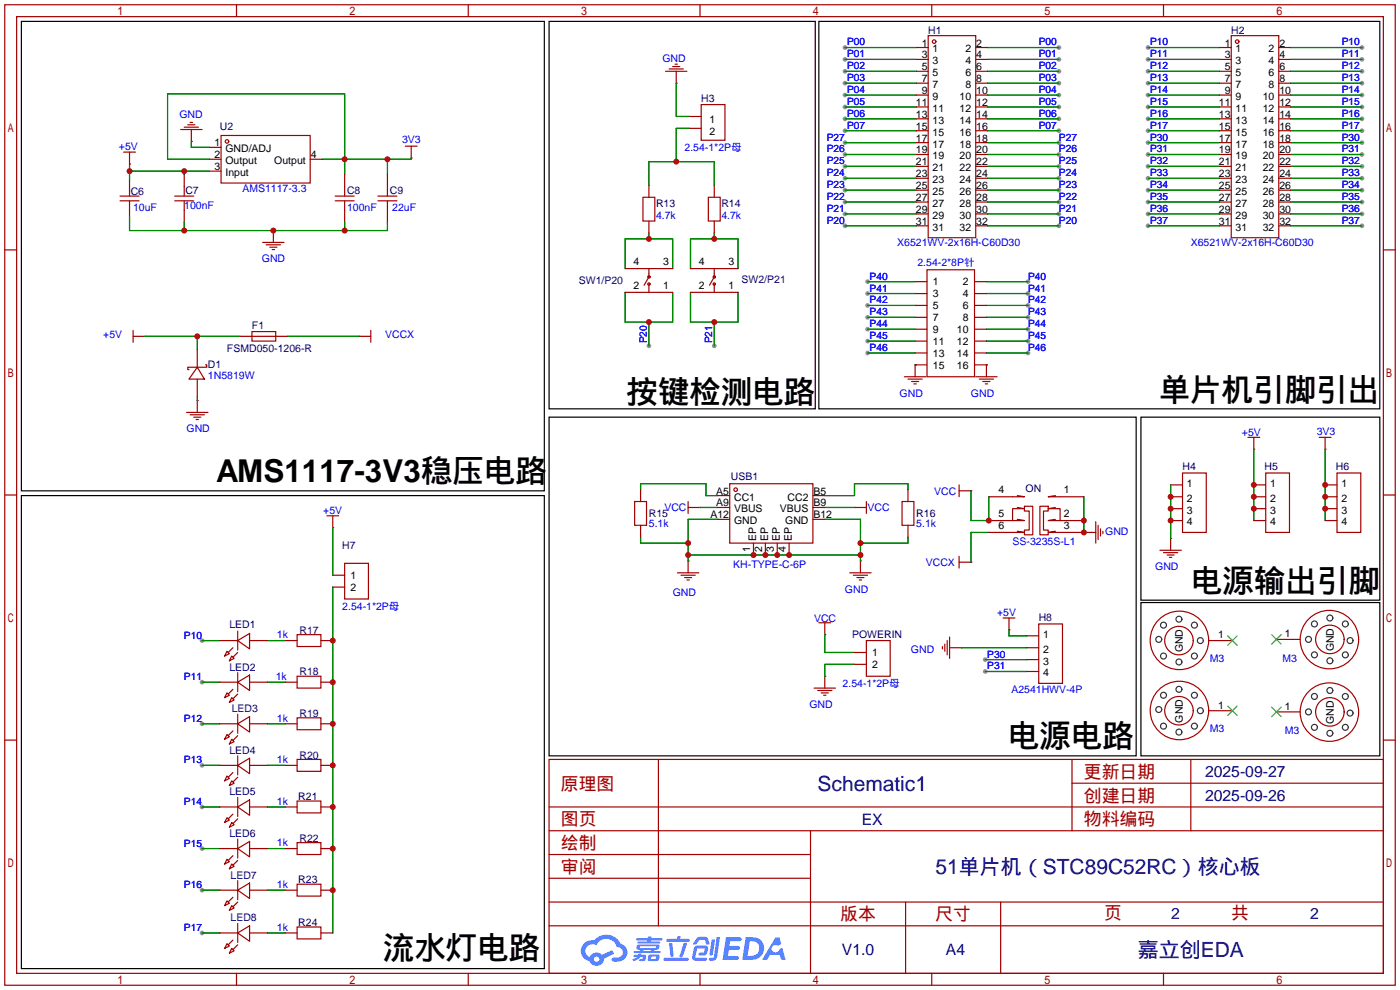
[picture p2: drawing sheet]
<svg xmlns="http://www.w3.org/2000/svg" width="299mm" height="212mm" viewBox="0 0 299 212" stroke-linecap="round" stroke-linejoin="round" font-family="sans-serif">
<g fill="#999">
<circle cx="180.6" cy="10.2" r=".51"/>
<circle cx="180.6" cy="12.7" r=".51"/>
<circle cx="180.6" cy="17.8" r=".51"/>
<circle cx="180.6" cy="15.2" r=".51"/>
<circle cx="180.6" cy="25.4" r=".51"/>
<circle cx="180.6" cy="27.9" r=".51"/>
<circle cx="180.6" cy="22.9" r=".51"/>
<circle cx="180.6" cy="20.3" r=".51"/>
<circle cx="180.6" cy="35.6" r=".51"/>
<circle cx="180.6" cy="33" r=".51"/>
<circle cx="180.6" cy="30.5" r=".51"/>
<circle cx="180.6" cy="38.1" r=".51"/>
<circle cx="180.6" cy="40.6" r=".51"/>
<circle cx="180.6" cy="45.7" r=".51"/>
<circle cx="180.6" cy="43.2" r=".51"/>
<circle cx="180.6" cy="48.3" r=".51"/>
<circle cx="245.4" cy="48.3" r=".51"/>
<circle cx="245.4" cy="43.2" r=".51"/>
<circle cx="245.4" cy="45.7" r=".51"/>
<circle cx="245.4" cy="40.6" r=".51"/>
<circle cx="245.4" cy="38.1" r=".51"/>
<circle cx="245.4" cy="30.5" r=".51"/>
<circle cx="245.4" cy="33" r=".51"/>
<circle cx="245.4" cy="35.6" r=".51"/>
<circle cx="245.4" cy="20.3" r=".51"/>
<circle cx="245.4" cy="22.9" r=".51"/>
<circle cx="245.4" cy="27.9" r=".51"/>
<circle cx="245.4" cy="25.4" r=".51"/>
<circle cx="245.4" cy="15.2" r=".51"/>
<circle cx="245.4" cy="17.8" r=".51"/>
<circle cx="245.4" cy="12.7" r=".51"/>
<circle cx="245.4" cy="10.2" r=".51"/>
<circle cx="291.1" cy="10.2" r=".51"/>
<circle cx="291.1" cy="12.7" r=".51"/>
<circle cx="291.1" cy="17.8" r=".51"/>
<circle cx="291.1" cy="15.2" r=".51"/>
<circle cx="291.1" cy="25.4" r=".51"/>
<circle cx="291.1" cy="27.9" r=".51"/>
<circle cx="291.1" cy="22.9" r=".51"/>
<circle cx="291.1" cy="20.3" r=".51"/>
<circle cx="291.1" cy="35.6" r=".51"/>
<circle cx="291.1" cy="33" r=".51"/>
<circle cx="291.1" cy="30.5" r=".51"/>
<circle cx="291.1" cy="38.1" r=".51"/>
<circle cx="291.1" cy="40.6" r=".51"/>
<circle cx="291.1" cy="45.7" r=".51"/>
<circle cx="291.1" cy="43.2" r=".51"/>
<circle cx="291.1" cy="48.3" r=".51"/>
<circle cx="226.3" cy="48.3" r=".51"/>
<circle cx="226.3" cy="43.2" r=".51"/>
<circle cx="226.3" cy="45.7" r=".51"/>
<circle cx="226.3" cy="40.6" r=".51"/>
<circle cx="226.3" cy="38.1" r=".51"/>
<circle cx="226.3" cy="30.5" r=".51"/>
<circle cx="226.3" cy="33" r=".51"/>
<circle cx="226.3" cy="35.6" r=".51"/>
<circle cx="226.3" cy="20.3" r=".51"/>
<circle cx="226.3" cy="22.9" r=".51"/>
<circle cx="226.3" cy="27.9" r=".51"/>
<circle cx="226.3" cy="25.4" r=".51"/>
<circle cx="226.3" cy="15.2" r=".51"/>
<circle cx="226.3" cy="17.8" r=".51"/>
<circle cx="226.3" cy="12.7" r=".51"/>
<circle cx="226.3" cy="10.2" r=".51"/>
<circle cx="210.6" cy="141" r=".51"/>
<circle cx="210.6" cy="143.5" r=".51"/>
<circle cx="138.7" cy="73.9" r=".51"/>
<circle cx="152.7" cy="73.9" r=".51"/>
<circle cx="185.4" cy="67.8" r=".51"/>
<circle cx="185.4" cy="60.2" r=".51"/>
<circle cx="185.4" cy="70.4" r=".51"/>
<circle cx="185.4" cy="72.9" r=".51"/>
<circle cx="185.4" cy="75.4" r=".51"/>
<circle cx="185.4" cy="65.3" r=".51"/>
<circle cx="185.4" cy="62.7" r=".51"/>
<circle cx="219.7" cy="70.4" r=".51"/>
<circle cx="219.7" cy="60.2" r=".51"/>
<circle cx="219.7" cy="62.7" r=".51"/>
<circle cx="219.7" cy="65.3" r=".51"/>
<circle cx="219.7" cy="67.8" r=".51"/>
<circle cx="43.2" cy="199.4" r=".51"/>
<circle cx="43.2" cy="190.2" r=".51"/>
<circle cx="43.2" cy="181.4" r=".51"/>
<circle cx="43.2" cy="172.5" r=".51"/>
<circle cx="43.2" cy="163.6" r=".51"/>
<circle cx="43.2" cy="154.7" r=".51"/>
<circle cx="43.2" cy="145.8" r=".51"/>
<circle cx="43.2" cy="136.9" r=".51"/>
<circle cx="219.7" cy="75.4" r=".51"/>
<circle cx="219.7" cy="72.9" r=".51"/>
</g>
<g fill="none" stroke="#a10000" stroke-width=".25">
<path d="M1 1h297.2v209.6h-297.2zM3.6 3.6h292.1v204.4h-292.1zM50.5 1v2.6M100.1 1v2.6M149.6 1v2.6M199.1 1v2.6M248.7 1v2.6M1 53.4h2.6M295.7 53.4h2.5M1 105.8h2.6M295.7 105.8h2.5M1 158.2h2.6"/>
<path d="M295.7 158.2h2.5M117.3 162.3h178.4v45.7h-178.4zM117.3 177.5h178.4M117.3 172.5h178.4M140.7 162.3v35.6M173.2 177.5v30.5M229.1 162.3v15.2M229.1 167.4h66.6M254.5 162.3v15.2M117.3 182.6h55.9M117.3 197.9h178.4M117.3 192.8h178.4"/>
<path d="M117.3 187.7h55.9M193.5 192.8v15.2M213.9 192.8v15.2M50.5 208v2.6M100.1 208v2.6M149.6 208v2.6M199.1 208v2.6M248.7 208v2.6"/>
</g>
<g fill="#5487ff">
<path d="M155.2 200.3h2.6a.48 .48 0 0 1 .7 .4 .48 .48 0 0 1-.6 .4h-1.8l-.2 1.1h1.9a.43 .43 0 0 1 .4 .4 .43 .43 0 0 1-.5 .4h-1.9l-.2 1.3h1.7a.45 .45 0 0 1 .5 .2 .45 .45 0 0 1-.1 .6h-3.3z"/>
<path d="M165.7 200.3h.9l.4 1.5-.8 .3a.84 .84 0 0 0-1.2 .3 .84 .84 0 0 0 .4 1.1 .84 .84 0 0 0 1.1-.4l.1-.2 .6-.3 .7 2.5h-1l-.2-1h-2.1l-.6 1h-1.1z"/>
<path d="M152.1 200.8h.7l-.5 3.1a.36 .36 0 0 1-.3 .3 .36 .36 0 0 1-.4-.3z"/>
<path d="M153.2 200.2h.7l-.6 4.3a1.13 1.13 0 0 1-1.8 .6l.2-.4h.7l.2-.2z"/>
<path d="M148.9 200.6l.6-.4h1a.77 .77 0 0 1 .9 .5l.3 1-.2 .2h-.5l-.3-.9-.2-.2-1 .1-.7 1-.6-.1-.1-.2z"/>
<path d="M148.4 202.4l.6-.3h1.7a.81 .81 0 0 1 .7 .5 .81 .81 0 0 1-.2 .8 .81 .81 0 0 1-.9 .8h-.7a.32 .32 0 0 1-.3-.3 .32 .32 0 0 1 .4-.3h.7l.2-.9-1.6 .1-.4 1.8 2.2 .1a.32 .32 0 0 1 .3 .4 .32 .32 0 0 1-.4 .2h-2.2l-.5-.3-.1-.5z"/>
<path d="M141.9 204.7h5a.33 .33 0 0 1 .3 .3 .33 .33 0 0 1-.3 .3h-4.9l-.2-.1z"/>
<path d="M146.1 201.5h.8l-.7 2a.98 .98 0 0 1-.7 1.1l-.3-.3z"/>
<path d="M143 201.6h.7l.3 2.5a.34 .34 0 0 1-.3 .4 .34 .34 0 0 1-.4-.3z"/>
<path d="M142.5 200.7h2.1l.3-.6h.6l-.1 .6h1.7a.32 .32 0 0 1 .4 .3 .32 .32 0 0 1-.4 .3h-4.5l-.2-.2z"/>
<path d="M135.5 204.1h.9l.1-.3h.6v.3h.8a.82 .82 0 0 1-.5 1.3h-.8v-.4l.7-.1 .1-.3a.68 .68 0 0 0-1 .4l-1.1 .4-.1-.4 .9-.5h-.7z"/>
<path d="M136 200.5h2.4l.1-.3h.7v.3h2.2l.2 .3-.2 .2h-2.3v.2h1.8l.2 .3-.2 .1h-4.5l-.1-.4h2l.1-.2h-2.3l-.1-.2z"/>
<path d="M159.4 200.3l-.8 4.9h1.7a2.5 2.5 0 0 0 3-2.5 2.5 2.5 0 0 0-3.1-2.4zM160.3 201.1a1.61 1.61 0 0 1 2 1.5 1.61 1.61 0 0 1-1.8 1.7h-.7z"/>
<path d="M136.2 202a.55 .55 0 0 0-.2 .8 .55 .55 0 0 0 .7 .2l.1 .3h-1.3v.3l5.4 .1 .3-.2-.2-.2h-1.2l.2-.3a.7 .7 0 0 0 .8-.3 .7 .7 0 0 0 0-.8l-4.2-.1zM136.8 202.3l3.3-.1 .1 .1-.2 .3h-3.2zM137.5 203h1.7l-.2 .3h-1.4z"/>
<path d="M138.6 204.2a1.05 1.05 0 0 0 0 1.2 2.91 2.91 0 0 0 2.2-.2 .98 .98 0 0 0 0-1.2h-1.6zM139.2 204.5l.9-.1 .1 .4-.2 .2-.8-.1z"/>
<path d="M124.9 201.6a2.23 2.23 0 0 0-.7 2.3 2.23 2.23 0 0 0 1.8 1.6 1.58 1.58 0 0 0 1.8 .9 1.58 1.58 0 0 0 1.3-1.5l2.2-1.1-.5-.7-2.1 1a1.65 1.65 0 0 0-2.7 .4 1.45 1.45 0 0 1-.8-1.9 1.45 1.45 0 0 1 2-.7l.3 .1a2.3 2.3 0 0 1 2.3-1.3 2.3 2.3 0 0 1 2 1.7 1.12 1.12 0 0 1 1.3 1 1.12 1.12 0 0 1-1.1 1.2h-.7a.45 .45 0 0 0-.6 .4 .45 .45 0 0 0 .5 .5 2.21 2.21 0 0 0 2.2-.5 2.21 2.21 0 0 0 .5-2.3 2.13 2.13 0 0 0-1.3-1.1 3.3 3.3 0 0 0-5.6-.7l-1.1 .1zM127 205a.57 .57 0 0 1 1.1 0 .57 .57 0 0 1-1.1 0z"/>
</g>
<g fill="none" stroke="#a10000" stroke-width=".25">
<path d="M142.2 15.2h4.6M143 14.7h3M143.8 14.2h1.5M144.3 13.7h.5M144.5 17.8h.1M144.5 15.2v2.6M195.8 15.2h2.6M195.8 10.2h2.6M195.8 12.7h2.6M195.8 17.8h2.6M198.4 7.6h10.1v43.2h-10.1zM208.5 15.2h2.6"/>
<path d="M208.5 10.2h2.6M208.5 12.7h2.6M208.5 17.8h2.6M260.6 15.2h2.5M260.6 10.2h2.5M260.6 12.7h2.5M260.6 17.8h2.5M263.1 7.6h10.2v43.2h-10.2zM273.3 15.2h2.5M273.3 10.2h2.5M273.3 12.7h2.5M273.3 17.8h2.5"/>
<path d="M26.4 32.5h2.6M27.7 35.1h.1M27.7 32.5v2.6M27.7 38.6v3.3M38.6 27.7h4.6M39.4 27.2h3M39.4 37.3v4.6M40.1 26.7h1.6M40.6 26.2h.5M40.9 30.2h.1M40.9 27.7v2.5M44.7 31.5h2.5"/>
<path d="M44.7 34h2.5M44.7 36.6h2.5M47.2 29h19.1v10.1h-19.1zM66.3 34h2.5M73.7 37.3v4.6M82.8 37.3v4.6M86.6 31.2h2.6M87.9 33.8h.1M87.9 31.2v2.6M138.7 39.6v2.6M147.3 24.9h2.6M147.3 27.4h2.6"/>
<path d="M149.9 22.4h5v7.6h-5zM152.7 39.6v2.6M195.8 20.3h2.6M195.8 38.1h2.6M195.8 22.9h2.6M195.8 35.6h2.6M195.8 25.4h2.6M195.8 33h2.6M195.8 27.9h2.6M195.8 30.5h2.6M208.5 20.3h2.6M208.5 38.1h2.6"/>
<path d="M208.5 22.9h2.6M208.5 35.6h2.6M208.5 25.4h2.6M208.5 33h2.6M208.5 27.9h2.6M208.5 30.5h2.6M260.6 20.3h2.5M260.6 38.1h2.5M260.6 22.9h2.5M260.6 35.6h2.5M260.6 25.4h2.5M260.6 33h2.5"/>
<path d="M260.6 27.9h2.5M260.6 30.5h2.5M273.3 20.3h2.5M273.3 38.1h2.5M273.3 22.9h2.5M273.3 35.6h2.5M273.3 25.4h2.5M273.3 33h2.5M273.3 27.9h2.5M273.3 30.5h2.5M25.7 42.9h4M25.7 41.9h4"/>
<path d="M27.7 42.9v3.3M37.3 42.9h4.1M37.3 41.9h4.1M39.4 42.9v4.6M56.1 51.8h4.6M56.9 52.3h3M57.7 52.8h1.5M58.2 53.3h.5M58.4 49.3h.1M58.4 49.3v2.5M71.6 42.9h4.1M71.6 41.9h4.1"/>
<path d="M73.7 42.9v4.6M80.8 42.9h4M80.8 41.9h4M82.8 42.9v4.6M133.6 57.4h10.2M137.4 42.2h2.6v5h-2.6zM138.7 57.4v1.8l-1 1.8M138.7 47.2v2.6M147.6 57.4h10.1M151.4 42.2h2.5v5h-2.5zM152.7 57.4v1.8l-1.1 1.8M152.7 47.2v2.6"/>
<path d="M195.8 48.3h2.6M195.8 45.7h2.6M195.8 43.2h2.6M195.8 40.6h2.6M198.1 57.7h10.2v22.8h-10.2zM208.5 48.3h2.6M208.5 45.7h2.6M208.5 43.2h2.6M208.5 40.6h2.6M260.6 48.3h2.5M260.6 45.7h2.5M260.6 43.2h2.5"/>
<path d="M260.6 40.6h2.5M273.3 48.3h2.5M273.3 45.7h2.5M273.3 43.2h2.5M273.3 40.6h2.5M28.4 71.9h2.6M28.4 70.6v2.6M31 71.9h.1M42.2 78.5l1.5 2.5h-3.3zM42.2 78.5h-2.1v.5h.3M42.2 74.7v3.8M43.9 78h.3v.5h-2"/>
<path d="M51.3 71.9h10.2M53.8 70.9h5.1v2h-5.1zM76.7 71.9h.1M76.7 71.9h2.5M79.2 70.6v2.6M133.6 62.5h10.2M138.7 60.7v1.8M147.6 62.5h10.1M152.7 60.7v1.8M195.6 78h.1M195.6 78v2.5M195.6 60.2h2.5"/>
<path d="M195.6 62.7h2.5M195.6 65.3h2.5M195.6 67.8h2.5M195.6 70.4h2.5M195.6 72.9h2.5M195.6 75.4h2.5M195.6 78h2.5M208.3 60.2h2.5M208.3 62.7h2.5M208.3 65.3h2.5M208.3 67.8h2.5M208.3 70.4h2.5"/>
<path d="M208.3 72.9h2.5M208.3 75.4h2.5M208.3 78h2.5M210.8 78h.1M210.8 78v2.5M39.9 88.1h4.5M40.6 88.6h3.1M41.4 89.2h1.5M41.9 89.7h.5M42.2 85.6h.1M42.2 81v3.8M42.2 85.6v2.5"/>
<path d="M193.3 80.5h4.6M194.1 81h3M194.8 81.5h1.5M195.3 82h.5M208.5 80.5h4.6M209.3 81h3M210.1 81.5h1.5M210.6 82h.5M266.7 93.5h2.5M268 96h.1M268 93.5v2.5M281.9 93.5h2.6"/>
<path d="M283.2 96h.1M283.2 93.5v2.5M69.8 110.2h2.6M71.1 112.8h.1M71.1 110.2v2.6M135.6 107.2h2.6v5.1h-2.6zM136.9 104.6v2.6M136.9 112.3v2.5M147.1 119.9h.1M147.1 107.2v2.5M147.1 119.9v2.5M147.1 108.5h2.5"/>
<path d="M149.6 108.5h.1M153.4 108.5h2.6M153.4 105.9h2.6M153.4 111h2.6M156 103.4h17.7v12.7h-17.7zM161 116.1v2.5M163.6 116.1v2.5M166.1 116.1v2.5M168.7 116.1v2.5M173.7 108.5h2.6M173.7 105.9h2.6M173.7 111h2.6"/>
<path d="M182.6 108.5h.1M182.6 108.5h2.6M183.9 119.9h.1M183.9 119.9v2.5M185.2 107.2v2.5M192.8 107.2h2.5v5.1h-2.5zM194.1 104.6v2.6M194.1 112.3v2.5M205 104.9h2.5M205 103.6v2.6M205 118.9v2.5M207.5 104.9h.1"/>
<path d="M211.3 111.3h5.1M217.4 108.5l1.5 .2h-2.5v2.6M217.4 113.5l1.5 .3h-7.6M217.4 111l1.5 .3h-2.5M217.4 105.9l1.5 .3h-7.6M218.9 108.2h1.8v6.1h-1.8v-1h1.1v-4.1h-1.1zM222.2 108.2h1.8v1h-1v4.1h1v1h-1.8zM225.6 108.5l-1.6 .2h2.6v2.6M225.6 113.5l-1.6 .3h10.2M225.6 111l-1.6 .3h2.6M225.6 105.9l-1.6 .3h7.6M226.6 111.3h5"/>
<path d="M231.6 113.8h.1M234.2 111.5v4.6M234.7 112.3v3M235.2 113v1.6M235.7 113.5v.5M247.9 117.6h4.6M248.7 118.1h3M249.4 118.6h1.6M249.9 119.1h.5M250.2 115.1h.1M250.2 115.1v2.5M250.2 111.3h2.5"/>
<path d="M250.2 106.2h2.5M250.2 103.6h2.5M250.2 108.7h2.5M252.7 101.1h5.1v12.7h-5.1zM268 111.3h2.5M268 106.2h2.5M268 103.6h2.5M268 108.7h2.5M270.5 101.1h5.1v12.7h-5.1zM283.2 111.3h2.6M283.2 106.2h2.6M283.2 103.6h2.6"/>
<path d="M283.2 108.7h2.6M285.8 101.1h5v12.7h-5zM47 136.9h3.8M48.5 139.2l.5 .5-1 .5zM49.8 138.4l-1 1M50.8 136.9l2.5-1.5v3.3zM50.8 134.9v4M50.8 139.4l-1 1.1M53.3 136.9h3.8M61 136.9h2.5M63.5 135.6h5.1v2.6h-5.1zM68.6 136.9h2.5"/>
<path d="M71.1 122.9h2.6M71.1 125.5h2.6M73.7 120.4h5v7.6h-5zM144.8 122.4h4.6M145.5 122.9h3.1M146.3 123.4h1.5M146.8 124h.5M175 133.1h2.5M176.3 135.6h.1M176.3 133.1v2.5M181.6 122.4h4.6M182.4 122.9h3"/>
<path d="M182.6 139.4h2.6M183.1 123.4h1.6M183.6 124h.5M185.2 136.9h5v7.6h-5zM201.4 138.2v.5M201.9 137.7v1.5M202.4 136.9v3.1M202.9 138.4h2.6M202.9 136.1v4.6M205 120.1h2.5M205.5 138.4h.1M207.5 120.1h.1"/>
<path d="M214.4 132.1h2.5M215.6 134.6h.1M215.6 132.1v2.5M219.5 138.4h2.5M219.5 135.9h2.5M222 133.4h5.1v12.7h-5.1zM258.3 136.9h5.1M272.8 136.7h5.1M47 145.8h3.8M47 154.7h3.8M48.5 148.1l.5 .5-1 .5zM48.5 157l.5 .5-1 .5z"/>
<path d="M49.5 140.2l.5 .5-1 .5zM49.5 149.1l.5 .5-1 .5zM49.5 158l.5 .5-1 .5zM49.8 147.3l-1 1M49.8 156.2l-1 1M50.8 145.8l2.5-1.5v3.3zM50.8 154.7l2.5-1.5v3.3zM50.8 143.8v4M50.8 152.7v4M50.8 148.3l-1 1.1M50.8 157.2l-1 1M53.3 145.8h3.8"/>
<path d="M53.3 154.7h3.8M61 145.8h2.5M61 154.7h2.5M63.5 144.5h5.1v2.6h-5.1zM63.5 153.4h5.1v2.6h-5.1zM68.6 145.8h2.5M68.6 154.7h2.5M174 147.1h4.6M174.8 147.6h3M175.5 148.1h1.5M176 148.6h.5M176.3 144.5h.1"/>
<path d="M176.3 144.5v2.6M182.6 142h2.6M219.5 141h2.5M219.5 143.5h2.5M258.3 151.9h5.1M272.8 152.1h5.1M47 163.6h3.8M47 172.5h3.8M48.5 165.9l.5 .5-1 .5zM48.5 174.8l.5 .5-1 .5zM49.5 166.9l.5 .5-1 .5zM49.5 175.8l.5 .5-1 .5z"/>
<path d="M49.8 165.1l-1 1M49.8 174l-1 1M50.8 163.6l2.5-1.5v3.3zM50.8 172.5l2.5-1.6v3.3zM50.8 161.5v4.1M50.8 170.4v4.1M50.8 179.3v4.1M50.8 166.1l-1 1M50.8 175l-1 1M53.3 163.6h3.8M53.3 172.5h3.8M61 163.6h2.5"/>
<path d="M61 172.5h2.5M63.5 162.3h5.1v2.5h-5.1zM63.5 171.2h5.1v2.5h-5.1zM68.6 163.6h2.5M68.6 172.5h2.5M47 181.4h3.8M47 190.2h3.8M47 199.4h3.8M48.5 183.6l.5 .6-1 .5zM48.5 192.5l.5 .5-1 .5zM49.5 184.7l.5 .5-1 .5zM49.5 193.5l.5 .6-1 .5z"/>
<path d="M49.8 182.9l-1 1M49.8 191.8l-1 1M50.8 181.4l2.5-1.6v3.3zM50.8 190.2l2.5-1.5v3.3zM50.8 199.4l2.5-1.5v3.3zM50.8 188.2v4.1M50.8 197.4v4M50.8 183.9l-1 1M50.8 192.8l-1 1M53.3 181.4h3.8M53.3 190.2h3.8M53.3 199.4h3.8"/>
<path d="M61 181.4h2.5M61 190.2h2.5M61 199.4h2.5M63.5 180.1h5.1v2.5h-5.1zM63.5 189h5.1v2.5h-5.1zM63.5 198.1h5.1v2.6h-5.1zM68.6 181.4h2.5M68.6 190.2h2.5M68.6 199.4h2.5M48.5 201.7l.5 .5-1 .5zM49.5 202.7l.5 .5-1 .5zM49.8 200.9l-1 1"/>
<path d="M50.8 201.9l-1 1"/>
<circle cx="199.6" cy="8.9" r=".38"/>
<circle cx="264.4" cy="8.9" r=".38"/>
<circle cx="48.5" cy="30.2" r=".38"/>
<circle cx="138.7" cy="59.2" r=".25"/>
<circle cx="152.7" cy="59.2" r=".25"/>
<circle cx="138.7" cy="60.7" r=".25"/>
<circle cx="152.7" cy="60.7" r=".25"/>
<circle cx="157.2" cy="104.6" r=".38"/>
<circle cx="252" cy="136.9" r="3"/>
<circle cx="252.1" cy="136.9" r="6.2"/>
<circle cx="284.1" cy="136.7" r="6.2"/>
<circle cx="284.2" cy="136.7" r="3"/>
<circle cx="252" cy="151.9" r="3"/>
<circle cx="252.1" cy="151.8" r="6.2"/>
<circle cx="284.1" cy="152.2" r="6.2"/>
<circle cx="284.2" cy="152.1" r="3"/>
</g>
<path d="M4.6 4.6h111.7v100.3h-111.7zM117.3 4.6h56.9v82.8h-56.9zM175 4.6h119.9v82.8h-119.9zM117.3 89.2h125.5v72.3h-125.5zM243.8 89.2h51.1v39.1h-51.1zM4.6 105.9h111.7v101.1h-111.7zM243.8 128.8h51.1v32.7h-51.1z" fill="none" stroke="#000" stroke-width=".25"/>
<g fill="none" stroke="#008700" stroke-width=".25">
<path d="M144.5 17.8v7.1h2.8M180.6 10.2h15.2M180.6 12.7h15.2M180.6 17.8h15.2M180.6 15.2h15.2M211.1 10.2h15.2M211.1 12.7h15.2M211.1 17.8h15.2M211.1 15.2h15.2M245.4 10.2h15.2M245.4 12.7h15.2M245.4 17.8h15.2"/>
<path d="M245.4 15.2h15.2M275.8 10.2h15.3M275.8 12.7h15.3M275.8 17.8h15.3M275.8 15.2h15.3M27.7 36.6h17M27.7 35.1v3.5M39.4 36.6v.7M40.9 30.2v1.3h3.8M44.7 34h-8.9v-13.9h37.9v17.2M82.8 34v3.3M87.9 33.8v.2h-19.1"/>
<path d="M138.7 39.6v-5.1h14v5.1M147.3 27.4h-2.8v7.1M180.6 25.4h15.2M180.6 27.9h15.2M180.6 22.9h15.2M180.6 20.3h15.2M180.6 35.6h15.2M180.6 33h15.2M180.6 30.5h15.2M180.6 38.1h15.2M211.1 25.4h15.2M211.1 27.9h15.2"/>
<path d="M211.1 22.9h15.2M211.1 20.3h15.2M211.1 35.6h15.2M211.1 33h15.2M211.1 30.5h15.2M211.1 38.1h15.2M245.4 25.4h15.2M245.4 27.9h15.2M245.4 22.9h15.2M245.4 20.3h15.2M245.4 35.6h15.2M245.4 33h15.2"/>
<path d="M245.4 30.5h15.2M245.4 38.1h15.2M275.8 25.4h15.3M275.8 27.9h15.3M275.8 22.9h15.3M275.8 20.3h15.3M275.8 35.6h15.3M275.8 33h15.3M275.8 30.5h15.3M275.8 38.1h15.3M27.7 46.2v3.1h55.1v-1.8M39.4 47.5v1.8"/>
<path d="M73.7 47.5v1.8M133.6 57.4v-6.3h10.2v6.3M138.7 49.8v1.3M147.6 57.4v-6.3h10.1v6.3M152.7 49.8v1.3M180.6 40.6h15.2M180.6 45.7h15.2M180.6 43.2h15.2M180.6 48.3h15.2M211.1 40.6h15.2M211.1 45.7h15.2M211.1 43.2h15.2"/>
<path d="M211.1 48.3h15.2M245.4 40.6h15.2M245.4 45.7h15.2M245.4 43.2h15.2M245.4 48.3h15.2M275.8 40.6h15.3M275.8 45.7h15.3M275.8 43.2h15.3M275.8 48.3h15.3M31 71.9h20.3M42.2 71.9v2.8M61.5 71.9h15.2"/>
<path d="M133.6 62.5v6.3h10.2v-6.3M138.7 68.8v5.1M147.6 62.5v6.3h10.1v-6.3M152.7 68.8v5.1M185.4 67.8h10.2M185.4 60.2h10.2M185.4 70.4h10.2M185.4 72.9h10.2M185.4 75.4h10.2M185.4 65.3h10.2M185.4 62.7h10.2M195.6 78h.1"/>
<path d="M210.8 78h.1M210.8 67.8h8.9M210.8 60.2h8.9M210.8 70.4h8.9M210.8 72.9h8.9M210.8 75.4h8.9M210.8 65.3h8.9M210.8 62.7h8.9M42.2 84.8v.8M268 96v15.3M283.2 96v15.3M71.1 112.8v10.1"/>
<path d="M136.9 114.8v1.3h10.2M136.9 104.6v-1.2h14v2.5h2.5M147.1 118.6h36.8M149.6 108.5h3.8M153.4 111h-6.3v8.9M176.3 108.5h6.3M176.3 111h7.6v8.9M194.1 114.8v1.3h-10.2M194.1 104.6v-1.2h-11.5v2.5h-6.3M207.5 104.9v6.4h3.8v-5.1M211.3 113.8h-3.8v6.3M231.6 106.2v7.6"/>
<path d="M250.2 103.6v11.5M43.2 136.9h3.8M57.1 136.9h3.9M71.1 125.5v73.9M176.3 135.6v3.8h6.3M205.5 138.4h14M215.6 134.6v1.3h3.9M43.2 145.8h3.8M43.2 154.7h3.8M57.1 145.8h3.9M57.1 154.7h3.9M182.6 142h-6.3v2.5"/>
<path d="M210.6 141h8.9M210.6 143.5h8.9M43.2 163.6h3.8M43.2 172.5h3.8M57.1 163.6h3.9M57.1 172.5h3.9M43.2 181.4h3.8M43.2 190.2h3.8M43.2 199.4h3.8M57.1 181.4h3.9M57.1 190.2h3.9M57.1 199.4h3.9"/>
</g>
<g fill="none" stroke="#333" stroke-width=".25">
<circle cx="247.7" cy="136.7" r=".63"/>
<circle cx="248.7" cy="133.6" r=".63"/>
<circle cx="252" cy="132.3" r=".63"/>
<circle cx="255.3" cy="133.6" r=".63"/>
<circle cx="256.5" cy="136.9" r=".63"/>
<circle cx="279.7" cy="136.7" r=".63"/>
<circle cx="280.9" cy="133.3" r=".63"/>
<circle cx="280.9" cy="140" r=".63"/>
<circle cx="284.2" cy="132.1" r=".63"/>
<circle cx="287.5" cy="140" r=".63"/>
<circle cx="287.5" cy="133.3" r=".63"/>
<circle cx="288.5" cy="136.9" r=".63"/>
<circle cx="247.7" cy="151.6" r=".63"/>
<circle cx="248.7" cy="148.6" r=".63"/>
<circle cx="248.7" cy="155.2" r=".63"/>
<circle cx="248.7" cy="140.2" r=".63"/>
<circle cx="252" cy="141.5" r=".63"/>
<circle cx="252" cy="147.3" r=".63"/>
<circle cx="252" cy="156.5" r=".63"/>
<circle cx="255.3" cy="148.6" r=".63"/>
<circle cx="255.3" cy="155.2" r=".63"/>
<circle cx="255.3" cy="140.2" r=".63"/>
<circle cx="256.5" cy="151.9" r=".63"/>
<circle cx="279.7" cy="152.1" r=".63"/>
<circle cx="280.9" cy="148.8" r=".63"/>
<circle cx="280.9" cy="155.4" r=".63"/>
<circle cx="284.2" cy="156.7" r=".63"/>
<circle cx="284.2" cy="141.2" r=".63"/>
<circle cx="284.2" cy="147.6" r=".63"/>
<circle cx="287.5" cy="148.8" r=".63"/>
<circle cx="287.5" cy="155.4" r=".63"/>
<circle cx="288.5" cy="152.4" r=".63"/>
</g>
<path d="M262.4 135.9l2 2M264.4 135.9l-2 2M271.8 135.6l2 2.1M273.8 135.6l-2 2.1M262.4 150.9l2 2M264.4 150.9l-2 2M271.8 151.1l2 2.1M273.8 151.1l-2 2.1" fill="none" stroke="#3c3" stroke-width=".25"/>
<g fill="#c00">
<circle cx="168.7" cy="118.6" r=".63"/>
<circle cx="166.1" cy="118.6" r=".63"/>
<circle cx="183.9" cy="118.6" r=".63"/>
<circle cx="183.9" cy="116.1" r=".63"/>
<circle cx="163.6" cy="118.6" r=".63"/>
<circle cx="161" cy="118.6" r=".63"/>
<circle cx="147.1" cy="118.6" r=".63"/>
<circle cx="147.1" cy="116.1" r=".63"/>
<circle cx="250.2" cy="111.3" r=".63"/>
<circle cx="250.2" cy="108.7" r=".63"/>
<circle cx="250.2" cy="106.2" r=".63"/>
<circle cx="268" cy="103.6" r=".63"/>
<circle cx="268" cy="106.2" r=".63"/>
<circle cx="268" cy="108.7" r=".63"/>
<circle cx="283.2" cy="103.6" r=".63"/>
<circle cx="283.2" cy="106.2" r=".63"/>
<circle cx="283.2" cy="108.7" r=".63"/>
<circle cx="39.4" cy="36.6" r=".63"/>
<circle cx="27.7" cy="36.6" r=".63"/>
<circle cx="82.8" cy="34" r=".63"/>
<circle cx="73.7" cy="34" r=".63"/>
<circle cx="71.1" cy="136.9" r=".63"/>
<circle cx="71.1" cy="145.8" r=".63"/>
<circle cx="71.1" cy="154.7" r=".63"/>
<circle cx="71.1" cy="163.6" r=".63"/>
<circle cx="71.1" cy="172.5" r=".63"/>
<circle cx="71.1" cy="181.4" r=".63"/>
<circle cx="71.1" cy="190.2" r=".63"/>
<circle cx="138.7" cy="68.8" r=".63"/>
<circle cx="138.7" cy="51.1" r=".63"/>
<circle cx="152.7" cy="51.1" r=".63"/>
<circle cx="152.7" cy="68.8" r=".63"/>
<circle cx="144.5" cy="34.5" r=".63"/>
<circle cx="211.3" cy="111.3" r=".63"/>
<circle cx="231.6" cy="111.3" r=".63"/>
<circle cx="231.6" cy="113.8" r=".63"/>
<circle cx="39.4" cy="49.3" r=".63"/>
<circle cx="58.4" cy="49.3" r=".63"/>
<circle cx="73.7" cy="49.3" r=".63"/>
<circle cx="42.2" cy="71.9" r=".63"/>
</g>
<g font-size="6.7">
<text x="133.9" y="86">按键检测电路</text>
<text x="247.6" y="85.8">单片机引脚引出</text>
<text x="46.2" y="103">AMS1117-3V3稳压电路</text>
<text x="254.5" y="126.4">电源输出引脚</text>
<text x="215.4" y="159.7">电源电路</text>
<text x="81.8" y="204.9">流水灯电路</text>
</g>
<g font-size="4.5" fill="#000080">
<text x="174.7" y="169">Schematic1</text>
<text x="200" y="186.8">51单片机（STC89C52RC）核心板</text>
<text x="243.2" y="204.6">嘉立创EDA</text>
</g>
<g font-size="3.8" fill="#a00000">
<text x="231.6" y="166.2">更新日期</text>
<text x="119.9" y="168.8">原理图</text>
<text x="231.6" y="171.3">创建日期</text>
<text x="119.9" y="176.4">图页</text>
<text x="231.6" y="176.4">物料编码</text>
<text x="119.9" y="181.5">绘制</text>
<text x="119.9" y="186.6">审阅</text>
<text x="179.6" y="196.7">版本</text>
<text x="199.9" y="196.7">尺寸</text>
<text x="236" y="196.5">页</text>
<text x="263.1" y="196.5">共</text>
</g>
<g font-size="3.4" fill="#000080">
<text x="257.6" y="166.1">2025-09-27</text>
<text x="257.6" y="171.2">2025-09-26</text>
<text x="184.2" y="176.2">EX</text>
<text x="250.3" y="196.3">2</text>
<text x="280" y="196.3">2</text>
<text x="179.9" y="204.2">V1.0</text>
<text x="202.2" y="204.2">A4</text>
</g>
<g font-size="2.2" fill="#00f">
<text x="181" y="9.7">P00</text>
<text x="222" y="9.7">P00</text>
<text x="245.8" y="9.7">P10</text>
<text x="286.8" y="9.7">P10</text>
<text x="141.6" y="13.3">GND</text>
<text x="181" y="12.3">P01</text>
<text x="181" y="17.3">P03</text>
<text x="181" y="14.8">P02</text>
<text x="222" y="14.8">P02</text>
<text x="222" y="17.3">P03</text>
<text x="222" y="12.3">P01</text>
<text x="245.8" y="14.8">P12</text>
<text x="245.8" y="17.3">P13</text>
<text x="245.8" y="12.3">P11</text>
<text x="286.8" y="12.3">P11</text>
<text x="286.8" y="17.3">P13</text>
<text x="286.8" y="14.8">P12</text>
<text x="181" y="22.4">P05</text>
<text x="181" y="19.9">P04</text>
<text x="222" y="19.9">P04</text>
<text x="222" y="22.4">P05</text>
<text x="245.8" y="19.9">P14</text>
<text x="245.8" y="22.4">P15</text>
<text x="286.8" y="22.4">P15</text>
<text x="286.8" y="19.9">P14</text>
<text x="38.4" y="25.2">GND</text>
<text x="181" y="25">P06</text>
<text x="181" y="27.5">P07</text>
<text x="222" y="27.5">P07</text>
<text x="222" y="25">P06</text>
<text x="245.8" y="27.5">P17</text>
<text x="245.8" y="25">P16</text>
<text x="286.8" y="25">P16</text>
<text x="286.8" y="27.5">P17</text>
<text x="25.4" y="32.1">+5V</text>
<text x="85.9" y="30.5">3V3</text>
<text x="146.3" y="32.3">2.54-1*2P母</text>
<text x="176.7" y="35.1">P25</text>
<text x="176.7" y="32.6">P26</text>
<text x="176.7" y="30">P27</text>
<text x="226.3" y="30">P27</text>
<text x="226.3" y="32.6">P26</text>
<text x="226.3" y="35.1">P25</text>
<text x="245.8" y="30">P30</text>
<text x="245.8" y="32.6">P31</text>
<text x="245.8" y="35.1">P32</text>
<text x="286.8" y="35.1">P32</text>
<text x="286.8" y="32.6">P31</text>
<text x="286.8" y="30">P30</text>
<text x="51.8" y="41">AMS1117-3.3</text>
<text x="176.7" y="37.7">P24</text>
<text x="176.7" y="40.2">P23</text>
<text x="226.3" y="40.2">P23</text>
<text x="226.3" y="37.7">P24</text>
<text x="245.8" y="40.2">P34</text>
<text x="245.8" y="37.7">P33</text>
<text x="286.8" y="37.7">P33</text>
<text x="286.8" y="40.2">P34</text>
<text x="28.4" y="45">10uF</text>
<text x="39.4" y="44.8">100nF</text>
<text x="74.2" y="45">100nF</text>
<text x="83.8" y="45">22uF</text>
<text x="140.2" y="46.8">4.7k</text>
<text x="154.2" y="46.8">4.7k</text>
<text x="176.7" y="45.3">P21</text>
<text x="176.7" y="42.7">P22</text>
<text x="176.7" y="47.8">P20</text>
<text x="226.3" y="47.8">P20</text>
<text x="226.3" y="42.7">P22</text>
<text x="226.3" y="45.3">P21</text>
<text x="245.8" y="47.8">P37</text>
<text x="245.8" y="42.7">P35</text>
<text x="245.8" y="45.3">P36</text>
<text x="286.8" y="45.3">P36</text>
<text x="286.8" y="42.7">P35</text>
<text x="286.8" y="47.8">P37</text>
<text x="191.8" y="52.6">X6521WV-2x16H-C60D30</text>
<text x="254.5" y="52.6">X6521WV-2x16H-C60D30</text>
<text x="56" y="55.9">GND</text>
<text x="185.9" y="59.8">P40</text>
<text x="196.1" y="57">2.54-2*8P针</text>
<text x="219.7" y="59.8">P40</text>
<text x="185.9" y="64.8">P42</text>
<text x="185.9" y="62.3">P41</text>
<text x="219.7" y="62.3">P41</text>
<text x="219.7" y="64.8">P42</text>
<text x="185.9" y="69.9">P44</text>
<text x="185.9" y="67.4">P43</text>
<text x="219.7" y="69.9">P44</text>
<text x="219.7" y="67.4">P43</text>
<text x="22.1" y="72.3">+5V</text>
<text x="82.3" y="72.3">VCCX</text>
<text x="138.2" y="73.4" transform="rotate(-90 138.2 73.4)">P20</text>
<text x="152.2" y="73.4" transform="rotate(-90 152.2 73.4)">P21</text>
<text x="185.9" y="72.5">P45</text>
<text x="185.9" y="75">P46</text>
<text x="219.7" y="75">P46</text>
<text x="219.7" y="72.5">P45</text>
<text x="44.4" y="81.1">1N5819W</text>
<text x="192.3" y="84.8">GND</text>
<text x="207.5" y="84.8">GND</text>
<text x="39.9" y="92.3">GND</text>
<text x="265.4" y="93.1">+5V</text>
<text x="281.4" y="93">3V3</text>
<text x="199.6" y="105.7">VCC</text>
<text x="69.1" y="109.8">+5V</text>
<text x="138.7" y="112.7">5.1k</text>
<text x="142" y="109.3">VCC</text>
<text x="185.4" y="109.3">VCC</text>
<text x="195.8" y="112.7">5.1k</text>
<text x="216.4" y="116.4">SS-3235S-L1</text>
<text x="236.2" y="114.4">GND</text>
<text x="156.7" y="121.5">KH-TYPE-C-6P</text>
<text x="197.9" y="121">VCCX</text>
<text x="246.9" y="121.8">GND</text>
<text x="73.2" y="130.4">2.54-1*2P母</text>
<text x="143.8" y="127.4">GND</text>
<text x="180.6" y="126.7">GND</text>
<text x="213.1" y="131.8">+5V</text>
<text x="39.3" y="136.5">P10</text>
<text x="59.2" y="136.5">1k</text>
<text x="174" y="132.9">VCC</text>
<text x="194.7" y="139.6">GND</text>
<text x="211" y="140.5">P30</text>
<text x="211" y="143.1">P31</text>
<text x="258.6" y="141.5">M3</text>
<text x="274.1" y="141.5">M3</text>
<text x="39.3" y="145.4">P11</text>
<text x="58.9" y="145.3">1k</text>
<text x="180.1" y="146.9">2.54-1*2P母</text>
<text x="216.2" y="148.1">A2541HWV-4P</text>
<text x="39.3" y="154.2">P12</text>
<text x="59.2" y="154.2">1k</text>
<text x="173" y="151.3">GND</text>
<text x="258.6" y="156.5">M3</text>
<text x="274.6" y="156.8">M3</text>
<text x="39.3" y="163.1">P13</text>
<text x="59.2" y="163.1">1k</text>
<text x="39.3" y="172">P14</text>
<text x="59.2" y="172">1k</text>
<text x="39.3" y="180.9">P15</text>
<text x="59.2" y="180.9">1k</text>
<text x="39.3" y="189.8">P16</text>
<text x="59.2" y="189.8">1k</text>
<text x="39.3" y="199">P17</text>
<text x="59.2" y="198.9">1k</text>
</g>
<g font-size="2.2">
<text x="197" y="9.9">1</text>
<text x="199.3" y="11.2">1</text>
<text x="206.3" y="11.2">2</text>
<text x="208.7" y="9.9">2</text>
<text x="261.8" y="9.9">1</text>
<text x="264.1" y="11.2">1</text>
<text x="271.1" y="11.2">2</text>
<text x="273.4" y="9.9">2</text>
<text x="197" y="12.5">3</text>
<text x="197" y="15">5</text>
<text x="197" y="17.6">7</text>
<text x="199.3" y="13.8">3</text>
<text x="199.3" y="16.3">5</text>
<text x="206.3" y="16.3">6</text>
<text x="206.3" y="13.8">4</text>
<text x="208.7" y="17.6">8</text>
<text x="208.7" y="15">6</text>
<text x="208.7" y="12.5">4</text>
<text x="261.8" y="12.5">3</text>
<text x="261.8" y="15">5</text>
<text x="261.8" y="17.6">7</text>
<text x="264.1" y="13.8">3</text>
<text x="264.1" y="16.3">5</text>
<text x="271.1" y="16.3">6</text>
<text x="271.1" y="13.8">4</text>
<text x="273.4" y="17.6">8</text>
<text x="273.4" y="15">6</text>
<text x="273.4" y="12.5">4</text>
<text x="195.8" y="22.6">11</text>
<text x="197" y="20.1">9</text>
<text x="199.3" y="18.8">7</text>
<text x="199.3" y="21.4">9</text>
<text x="199.3" y="23.9">11</text>
<text x="205.1" y="23.9">12</text>
<text x="205.1" y="21.4">10</text>
<text x="206.3" y="18.8">8</text>
<text x="208.7" y="22.6">12</text>
<text x="208.7" y="20.1">10</text>
<text x="260.5" y="22.6">11</text>
<text x="261.8" y="20.1">9</text>
<text x="264.1" y="18.8">7</text>
<text x="264.1" y="21.4">9</text>
<text x="264.1" y="23.9">11</text>
<text x="269.9" y="23.9">12</text>
<text x="269.9" y="21.4">10</text>
<text x="271.1" y="18.8">8</text>
<text x="273.4" y="22.6">12</text>
<text x="273.4" y="20.1">10</text>
<text x="151.6" y="26.2">1</text>
<text x="151.6" y="28.8">2</text>
<text x="195.8" y="25.2">13</text>
<text x="195.8" y="27.7">15</text>
<text x="199.3" y="26.5">13</text>
<text x="199.3" y="29">15</text>
<text x="205.1" y="29">16</text>
<text x="205.1" y="26.5">14</text>
<text x="208.7" y="27.7">16</text>
<text x="208.7" y="25.2">14</text>
<text x="260.5" y="25.2">13</text>
<text x="260.5" y="27.7">15</text>
<text x="264.1" y="26.5">13</text>
<text x="264.1" y="29">15</text>
<text x="269.9" y="29">16</text>
<text x="269.9" y="26.5">14</text>
<text x="273.4" y="27.7">16</text>
<text x="273.4" y="25.2">14</text>
<text x="45.9" y="31.3">1</text>
<text x="45.9" y="33.8">2</text>
<text x="48.2" y="32.6">GND/ADJ</text>
<text x="48.2" y="35.1">Output</text>
<text x="58.6" y="35.1">Output</text>
<text x="66.4" y="33.8">4</text>
<text x="195.8" y="30.3">17</text>
<text x="195.8" y="32.8">19</text>
<text x="195.8" y="35.3">21</text>
<text x="199.3" y="31.5">17</text>
<text x="199.3" y="34.1">19</text>
<text x="205.1" y="34.1">20</text>
<text x="205.1" y="31.5">18</text>
<text x="208.7" y="35.3">22</text>
<text x="208.7" y="32.8">20</text>
<text x="208.7" y="30.3">18</text>
<text x="260.5" y="30.3">17</text>
<text x="260.5" y="32.8">19</text>
<text x="260.5" y="35.3">21</text>
<text x="264.1" y="31.5">17</text>
<text x="264.1" y="34.1">19</text>
<text x="269.9" y="34.1">20</text>
<text x="269.9" y="31.5">18</text>
<text x="273.4" y="35.3">22</text>
<text x="273.4" y="32.8">20</text>
<text x="273.4" y="30.3">18</text>
<text x="45.9" y="36.4">3</text>
<text x="48.2" y="37.6">Input</text>
<text x="195.8" y="37.9">23</text>
<text x="195.8" y="40.4">25</text>
<text x="199.3" y="36.6">21</text>
<text x="199.3" y="39.2">23</text>
<text x="199.3" y="41.7">25</text>
<text x="205.1" y="41.7">26</text>
<text x="205.1" y="39.2">24</text>
<text x="205.1" y="36.6">22</text>
<text x="208.7" y="40.4">26</text>
<text x="208.7" y="37.9">24</text>
<text x="260.5" y="37.9">23</text>
<text x="260.5" y="40.4">25</text>
<text x="264.1" y="36.6">21</text>
<text x="264.1" y="39.2">23</text>
<text x="264.1" y="41.7">25</text>
<text x="269.9" y="41.7">26</text>
<text x="269.9" y="39.2">24</text>
<text x="269.9" y="36.6">22</text>
<text x="273.4" y="40.4">26</text>
<text x="273.4" y="37.9">24</text>
<text x="195.8" y="43">27</text>
<text x="195.8" y="45.5">29</text>
<text x="199.3" y="44.2">27</text>
<text x="199.3" y="46.8">29</text>
<text x="205.1" y="46.8">30</text>
<text x="205.1" y="44.2">28</text>
<text x="208.7" y="45.5">30</text>
<text x="208.7" y="43">28</text>
<text x="260.5" y="43">27</text>
<text x="260.5" y="45.5">29</text>
<text x="264.1" y="44.2">27</text>
<text x="264.1" y="46.8">29</text>
<text x="269.9" y="46.8">30</text>
<text x="269.9" y="44.2">28</text>
<text x="273.4" y="45.5">30</text>
<text x="273.4" y="43">28</text>
<text x="195.8" y="48">31</text>
<text x="199.3" y="49.3">31</text>
<text x="205.1" y="49.3">32</text>
<text x="208.7" y="48">32</text>
<text x="260.5" y="48">31</text>
<text x="264.1" y="49.3">31</text>
<text x="269.9" y="49.3">32</text>
<text x="273.4" y="48">32</text>
<text x="135.4" y="56.7">4</text>
<text x="141.7" y="56.7">3</text>
<text x="149.4" y="56.7">4</text>
<text x="155.7" y="56.7">3</text>
<text x="135.4" y="61.8">2</text>
<text x="141.7" y="61.8">1</text>
<text x="149.4" y="61.8">2</text>
<text x="155.7" y="61.8">1</text>
<text x="199.4" y="61">1</text>
<text x="199.4" y="63.5">3</text>
<text x="205.8" y="61">2</text>
<text x="205.8" y="63.5">4</text>
<text x="199.4" y="66.1">5</text>
<text x="199.4" y="68.6">7</text>
<text x="199.4" y="71.2">9</text>
<text x="204.5" y="71.2">10</text>
<text x="205.8" y="66.1">6</text>
<text x="205.8" y="68.6">8</text>
<text x="199.4" y="73.7">11</text>
<text x="199.4" y="76.2">13</text>
<text x="204.5" y="73.7">12</text>
<text x="204.5" y="76.2">14</text>
<text x="199.4" y="78.8">15</text>
<text x="204.5" y="78.8">16</text>
<text x="153.1" y="105.7">A5</text>
<text x="156.9" y="107">CC1</text>
<text x="168.3" y="107">CC2</text>
<text x="173.9" y="105.7">B5</text>
<text x="213.4" y="105.5">4</text>
<text x="227.4" y="105.5">1</text>
<text x="253.7" y="104.2">1</text>
<text x="253.7" y="107.2">2</text>
<text x="271.4" y="104.2">1</text>
<text x="271.4" y="107.2">2</text>
<text x="286.7" y="104.2">1</text>
<text x="286.7" y="107.2">2</text>
<text x="151.8" y="110.8">A12</text>
<text x="153.1" y="108.2">A9</text>
<text x="156.9" y="109.5">VBUS</text>
<text x="156.9" y="112.1">GND</text>
<text x="166.7" y="109.5">VBUS</text>
<text x="167.8" y="112.1">GND</text>
<text x="173.9" y="110.8">B12</text>
<text x="173.9" y="108.2">B9</text>
<text x="213.4" y="113.1">6</text>
<text x="213.4" y="110.5">5</text>
<text x="227.4" y="113.1">3</text>
<text x="227.4" y="110.5">2</text>
<text x="253.7" y="109.8">3</text>
<text x="253.7" y="112.3">4</text>
<text x="271.4" y="109.8">3</text>
<text x="271.4" y="112.3">4</text>
<text x="286.7" y="109.8">3</text>
<text x="286.7" y="112.3">4</text>
<text x="160.3" y="117.9" transform="rotate(-90 160.3 117.9)">1</text>
<text x="161.6" y="115.6" transform="rotate(-90 161.6 115.6)">EP</text>
<text x="162.9" y="117.9" transform="rotate(-90 162.9 117.9)">2</text>
<text x="164.1" y="115.6" transform="rotate(-90 164.1 115.6)">EP</text>
<text x="165.4" y="117.9" transform="rotate(-90 165.4 117.9)">3</text>
<text x="166.7" y="115.6" transform="rotate(-90 166.7 115.6)">EP</text>
<text x="168" y="117.9" transform="rotate(-90 168 117.9)">4</text>
<text x="169.2" y="115.6" transform="rotate(-90 169.2 115.6)">EP</text>
<text x="74.9" y="123.7">1</text>
<text x="74.9" y="126.3">2</text>
<text x="222.9" y="136.4">1</text>
<text x="260.3" y="136.5">1</text>
<text x="274.6" y="136.2">1</text>
<text x="186.4" y="140.2">1</text>
<text x="186.4" y="142.8">2</text>
<text x="222.9" y="139.5">2</text>
<text x="222.9" y="142">3</text>
<text x="252.8" y="139.4" transform="rotate(-90 252.8 139.4)">GND</text>
<text x="285" y="139.2" transform="rotate(-90 285 139.2)">GND</text>
<text x="222.9" y="144.6">4</text>
<text x="252.8" y="154.4" transform="rotate(-90 252.8 154.4)">GND</text>
<text x="260.3" y="151.4">1</text>
<text x="274.6" y="151.7">1</text>
<text x="285" y="154.7" transform="rotate(-90 285 154.7)">GND</text>
</g>
<g font-size="2.2" fill="#000080">
<text x="198.4" y="7.2">H1</text>
<text x="263.1" y="7.2">H2</text>
<text x="149.9" y="21.9">H3</text>
<text x="47" y="27.7">U2</text>
<text x="27.9" y="41.7">C6</text>
<text x="39.6" y="41.5">C7</text>
<text x="74.2" y="41.5">C8</text>
<text x="83.3" y="41.5">C9</text>
<text x="140.2" y="44.3">R13</text>
<text x="154.2" y="44.3">R14</text>
<text x="123.7" y="60.8">SW1/P20</text>
<text x="158.5" y="60.5">SW2/P21</text>
<text x="53.8" y="70.4">F1</text>
<text x="48.5" y="75.2">FSMD050-1206-R</text>
<text x="44.4" y="78.5">D1</text>
<text x="252.7" y="100.4">H4</text>
<text x="270.3" y="100.4">H5</text>
<text x="285.5" y="100.4">H6</text>
<text x="156.2" y="102.7">USB1</text>
<text x="219.2" y="105.2">ON</text>
<text x="138.7" y="110.4">R15</text>
<text x="195.8" y="110.4">R16</text>
<text x="73.2" y="117.2">H7</text>
<text x="49" y="134.2">LED1</text>
<text x="64" y="135.4">R17</text>
<text x="182.1" y="136.5">POWERIN</text>
<text x="222" y="132.6">H8</text>
<text x="49" y="143.3">LED2</text>
<text x="64" y="144.3">R18</text>
<text x="49.5" y="152.2">LED3</text>
<text x="64" y="153.2">R19</text>
<text x="49" y="161.1">LED4</text>
<text x="64" y="162.1">R20</text>
<text x="49" y="170">LED5</text>
<text x="63.8" y="171">R21</text>
<text x="49" y="178.9">LED6</text>
<text x="64" y="179.9">R22</text>
<text x="49.3" y="187.8">LED7</text>
<text x="63.8" y="188.8">R23</text>
<text x="49.3" y="196.9">LED8</text>
<text x="63.8" y="197.9">R24</text>
</g>
</svg>
